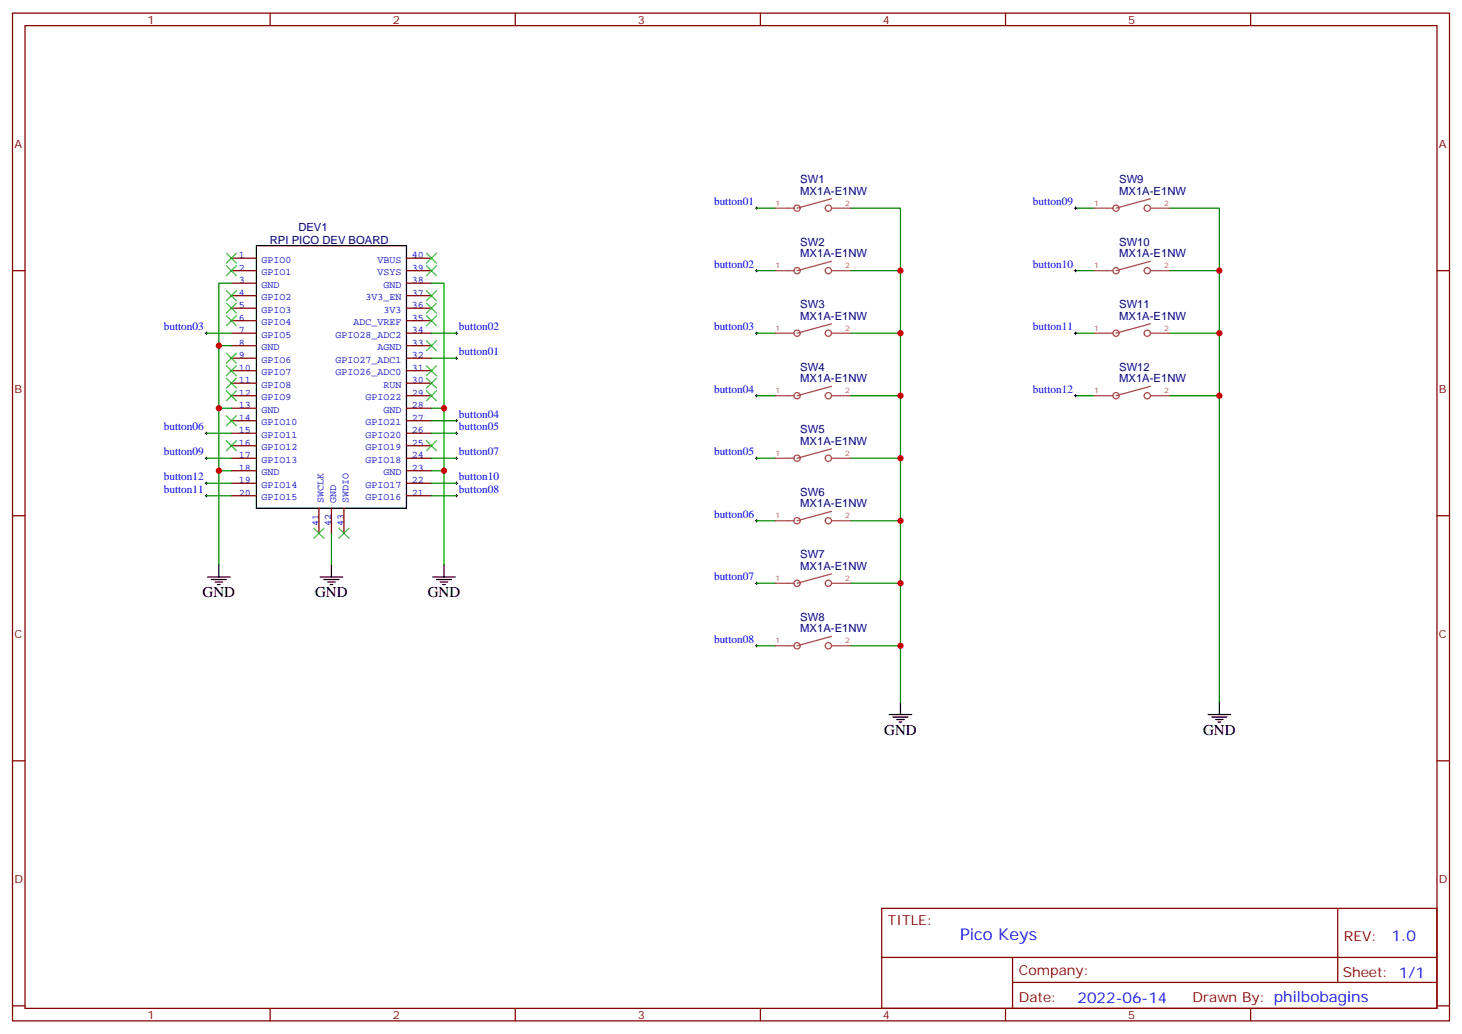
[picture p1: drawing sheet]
<svg xmlns="http://www.w3.org/2000/svg" width="412mm" height="292mm" viewBox="0 0 412 292" stroke-linecap="round" stroke-linejoin="round" font-family="sans-serif">
<g fill="none" stroke="#870000" stroke-width=".35">
<path d="M3.5 3.7h405.4v284.3h-405.4zM7.1 7.2h398.2v277.3h-398.2zM76.2 3.7v3.5M145.3 3.7v3.5M214.5 3.7v3.5M283.6 3.7v3.5M352.8 3.7v3.5M3.5 76.4h3.6M405.3 76.4h3.6M3.5 145.5h3.6M405.3 145.5h3.6M3.5 214.7h3.6"/>
<path d="M405.3 214.7h3.6M248.7 256.3h156.6v28.2h-156.6zM377.3 256.3v20.9M248.7 270.1h156.5M285.6 277.2h119.6M285.6 270.1v14.2M3.5 283.8h3.6M76.2 284.5v3.5M145.3 284.5v3.5M214.5 284.5v3.5M283.6 284.5v3.5M352.8 284.5v3.5"/>
<path d="M405.3 283.8h3.6"/>
</g>
<g fill="none" stroke="#000" stroke-width=".35">
<path d="M72.3 69.3h42.4v74.1h-42.4zM61.7 159.3v3.5M93.5 159.3v3.5M125.2 159.3v3.5M58.6 162.8h6.3M59.6 163.5h4.3M60.7 164.2h2.1M61.4 164.9h.7M90.3 162.8h6.4M91.4 163.5h4.2M92.4 164.2h2.1M93.1 164.9h.7"/>
<path d="M122.1 162.8h6.3M123.1 163.5h4.3M124.2 164.2h2.1M124.9 164.9h.7M254 198.1v3.5M344 198.1v3.5M250.8 201.6h6.4M251.9 202.3h4.2M252.9 203h2.2M253.6 203.7h.8M340.8 201.6h6.3M341.8 202.3h4.3"/>
<path d="M342.9 203h2.1M343.6 203.7h.7"/>
</g>
<g fill="none" stroke="#850000" stroke-width=".35">
<path d="M65.3 72.8h7M65.3 76.4h7M65.3 79.9h7M114.7 72.8h7M114.7 76.4h7M114.7 79.9h7M65.3 97.5h7M65.3 94h7M65.3 90.5h7M65.3 87h7M65.3 83.4h7M114.7 97.5h7"/>
<path d="M114.7 94h7M114.7 90.5h7M114.7 87h7M114.7 83.4h7M65.3 104.6h7M65.3 108.1h7M65.3 111.7h7M65.3 115.2h7M65.3 118.7h7M65.3 101.1h7M114.7 104.6h7M114.7 108.1h7"/>
<path d="M114.7 111.7h7M114.7 115.2h7M114.7 118.7h7M114.7 101.1h7M65.3 122.2h7M65.3 125.8h7M65.3 129.3h7M65.3 132.8h7M65.3 136.3h7M65.3 139.9h7M114.7 122.2h7M114.7 125.8h7"/>
<path d="M114.7 129.3h7M114.7 132.8h7M114.7 136.3h7M114.7 139.9h7M90 143.4v7.1M93.5 143.4v7.1M97 143.4v7.1"/>
</g>
<g fill="none" stroke="#008700" stroke-width=".35">
<path d="M213.4 58.7h5.3M239.9 58.7h14.1v17.7M303.4 58.7h5.3M329.8 58.7h14.2v17.7M65.3 79.9h-3.6v17.6M121.7 79.9h3.5v35.3M213.4 76.4h5.3M239.9 76.4h14.1v17.6M303.4 76.4h5.3M329.8 76.4h14.2v17.6M58.2 94h7.1M65.3 97.5h-3.6v17.7"/>
<path d="M121.7 94h7.1M213.4 94h5.3M239.9 94h14.1v17.7M303.4 94h5.3M329.8 94h14.2v17.7M65.3 115.2h-3.6v17.6M121.7 115.2h3.5v17.6M121.7 101.1h7.1M121.7 118.7h7.1M213.4 111.7h5.3M239.9 111.7h14.1v17.6M303.4 111.7h5.3"/>
<path d="M329.8 111.7h14.2v86.4M58.2 129.3h7.1M58.2 122.2h7.1M58.2 136.3h7.1M58.2 139.9h7.1M65.3 132.8h-3.6v26.5M121.7 132.8h3.5v26.5M121.7 129.3h7.1M121.7 122.2h7.1M121.7 136.3h7.1M121.7 139.9h7.1M213.4 129.3h5.3"/>
<path d="M239.9 129.3h14.1v17.6M93.5 150.5v8.8M213.4 146.9h5.3M239.9 146.9h14.1v17.7M213.4 164.6h5.3M239.9 164.6h14.1v17.6M213.4 182.2h5.3M239.9 182.2h14.1v15.9"/>
</g>
<g fill="none" stroke="#000" stroke-width=".28">
<path d="M213.1 58.7h.7M213.4 58.4v.7M303 58.7h.7M303.4 58.4v.7M213.1 76.4h.7M213.4 76v.7M303 76.4h.7M303.4 76v.7M57.9 94h.7M58.2 93.7v.7M128.4 94h.7M128.8 93.7v.7"/>
<path d="M213.1 94h.7M213.4 93.7v.7M303 94h.7M303.4 93.7v.7M128.4 101.1h.7M128.4 118.7h.7M128.8 100.7v.7M128.8 118.4v.7M213.1 111.7h.7M213.4 111.3v.7M303 111.7h.7M303.4 111.3v.7"/>
<path d="M57.9 129.3h.7M57.9 139.9h.7M57.9 122.2h.7M57.9 136.3h.7M58.2 121.9v.7M58.2 128.9v.7M58.2 136v.7M58.2 139.5v.7M128.4 129.3h.7M128.4 139.9h.7M128.4 122.2h.7M128.4 136.3h.7"/>
<path d="M128.8 121.9v.7M128.8 128.9v.7M128.8 136v.7M128.8 139.5v.7M213.1 129.3h.7M213.4 128.9v.7M213.1 146.9h.7M213.4 146.6v.7M213.1 164.6h.7M213.4 164.2v.7M213.1 182.2h.7M213.4 181.9v.7"/>
</g>
<g fill="none" stroke="#3c3" stroke-width=".35">
<path d="M63.9 71.4l2.8 2.9M63.9 75l2.8 2.8M66.7 71.4l-2.8 2.9M66.7 75l-2.8 2.8M120.3 71.4l2.8 2.9M120.3 75l2.8 2.8M123.1 71.4l-2.8 2.9M123.1 75l-2.8 2.8M63.9 85.5l2.8 2.9M63.9 82l2.8 2.8M63.9 89.1l2.8 2.8M63.9 99.7l2.8 2.8"/>
<path d="M66.7 85.5l-2.8 2.9M66.7 82l-2.8 2.8M66.7 89.1l-2.8 2.8M66.7 99.7l-2.8 2.8M120.3 82l2.8 2.8M120.3 85.5l2.8 2.9M120.3 89.1l2.8 2.8M120.3 96.1l2.8 2.9M123.1 82l-2.8 2.8M123.1 85.5l-2.8 2.9M123.1 89.1l-2.8 2.8M123.1 96.1l-2.8 2.9"/>
<path d="M63.9 106.7l2.8 2.8M63.9 117.3l2.8 2.8M63.9 103.2l2.8 2.8M63.9 110.2l2.8 2.9M66.7 106.7l-2.8 2.8M66.7 117.3l-2.8 2.8M66.7 103.2l-2.8 2.8M66.7 110.2l-2.8 2.9M120.3 103.2l2.8 2.8M120.3 106.7l2.8 2.8M120.3 110.2l2.8 2.9M123.1 103.2l-2.8 2.8"/>
<path d="M123.1 106.7l-2.8 2.8M123.1 110.2l-2.8 2.9M63.9 124.4l2.8 2.8M66.7 124.4l-2.8 2.8M120.3 124.4l2.8 2.8M123.1 124.4l-2.8 2.8M88.5 149l2.9 2.9M91.4 149l-2.9 2.9M95.6 149l2.8 2.9M98.4 149l-2.8 2.9"/>
</g>
<g fill="none" stroke="#a64a4a" stroke-width=".35">
<path d="M218.7 58.7h5.3M234.5 58.7h1.8M234.5 56.1l-9.7 2.6M236.4 58.7h3.5M308.7 58.7h5.2M313.9 58.7a.88 .88 0 0 0 .9 .9 .88 .88 0 0 0 .9-.9M313.9 58.7a.88 .88 0 0 1 .9-.8 .88 .88 0 0 1 .9 .8M324.5 58.7h1.8M324.5 56.1l-9.7 2.6M326.4 58.7h3.4M218.7 76.4h5.3M234.5 76.4h1.8"/>
<path d="M234.5 73.7l-9.7 2.7M236.4 76.4h3.5M308.7 76.4h5.2M313.9 76.4a.88 .88 0 0 0 .9 .9 .88 .88 0 0 0 .9-.9M313.9 76.4a.88 .88 0 0 1 .9-.9 .88 .88 0 0 1 .9 .9M324.5 76.4h1.8M324.5 73.7l-9.7 2.7M326.4 76.4h3.4M218.7 94h5.3M234.5 94h1.8M234.5 91.4l-9.7 2.6M236.4 94h3.5"/>
<path d="M308.7 94h5.2M313.9 94a.88 .88 0 0 0 .9 .9 .88 .88 0 0 0 .9-.9M313.9 94a.88 .88 0 0 1 .9-.9 .88 .88 0 0 1 .9 .9M324.5 94h1.8M324.5 91.4l-9.7 2.6M326.4 94h3.4M218.7 111.7h5.3M234.5 111.7h1.8M234.5 109l-9.7 2.7M236.4 111.7h3.5M308.7 111.7h5.2M313.9 111.7a.88 .88 0 0 0 .9 .8 .88 .88 0 0 0 .9-.8"/>
<path d="M313.9 111.7a.88 .88 0 0 1 .9-.9 .88 .88 0 0 1 .9 .9M324.5 111.7h1.8M324.5 109l-9.7 2.7M326.4 111.7h3.4M218.7 129.3h5.3M234.5 129.3h1.8M234.5 126.6l-9.7 2.7M236.4 129.3h3.5M218.7 146.9h5.3M234.5 146.9h1.8M234.5 144.3l-9.7 2.6M236.4 146.9h3.5"/>
<path d="M218.7 164.6h5.3M234.5 164.6h1.8M234.5 161.9l-9.7 2.7M234.5 179.6l-9.7 2.6M236.4 164.6h3.5M218.7 182.2h5.3M234.5 182.2h1.8M236.4 182.2h3.5"/>
<circle cx="224.8" cy="58.7" r=".88"/>
<circle cx="233.7" cy="58.7" r=".88"/>
<circle cx="323.6" cy="58.7" r=".88"/>
<circle cx="224.8" cy="76.4" r=".88"/>
<circle cx="233.7" cy="76.4" r=".88"/>
<circle cx="323.6" cy="76.4" r=".88"/>
<circle cx="224.8" cy="94" r=".88"/>
<circle cx="233.7" cy="94" r=".88"/>
<circle cx="323.6" cy="94" r=".88"/>
<circle cx="224.8" cy="111.7" r=".88"/>
<circle cx="233.7" cy="111.7" r=".88"/>
<circle cx="323.6" cy="111.7" r=".88"/>
<circle cx="224.8" cy="129.3" r=".88"/>
<circle cx="233.7" cy="129.3" r=".88"/>
<circle cx="224.8" cy="146.9" r=".88"/>
<circle cx="233.7" cy="146.9" r=".88"/>
<circle cx="224.8" cy="164.6" r=".88"/>
<circle cx="233.7" cy="164.6" r=".88"/>
<circle cx="224.8" cy="182.2" r=".88"/>
<circle cx="233.7" cy="182.2" r=".88"/>
</g>
<g fill="#c00">
<circle cx="254" cy="182.2" r=".88"/>
<circle cx="254" cy="164.6" r=".88"/>
<circle cx="254" cy="146.9" r=".88"/>
<circle cx="254" cy="129.3" r=".88"/>
<circle cx="254" cy="111.7" r=".88"/>
<circle cx="254" cy="76.4" r=".88"/>
<circle cx="344" cy="76.4" r=".88"/>
<circle cx="344" cy="94" r=".88"/>
<circle cx="344" cy="111.7" r=".88"/>
<circle cx="61.7" cy="132.8" r=".88"/>
<circle cx="61.7" cy="115.2" r=".88"/>
<circle cx="61.7" cy="97.5" r=".88"/>
<circle cx="125.2" cy="132.8" r=".88"/>
<circle cx="125.2" cy="115.2" r=".88"/>
<circle cx="254" cy="94" r=".88"/>
</g>
<text font-size="4.6" fill="#00f" x="270.8" y="265.3">Pico Keys</text>
<g font-size="4.2">
<text x="57.1" y="168.5">GND</text>
<text x="88.9" y="168.5">GND</text>
<text x="120.6" y="168.5">GND</text>
<text x="249.4" y="207.3">GND</text>
<text x="339.4" y="207.3">GND</text>
</g>
<g font-size="4.2" fill="#00f">
<text x="392.5" y="265.6">1.0</text>
<text x="304" y="282.9">2022-06-14</text>
</g>
<g font-size="3.9" fill="#800">
<text x="250.5" y="260.9">TITLE:</text>
<text x="379.1" y="265.6">REV:</text>
<text x="287.4" y="275.1">Company:</text>
<text x="378.7" y="275.7">Sheet: 1/1</text>
<text x="287.4" y="282.8">Date:</text>
<text x="336.4" y="282.8">Drawn By: philbobagins</text>
</g>
<g font-size="3.2" fill="#800">
<text x="41.6" y="6.7">1</text>
<text x="110.8" y="6.7">2</text>
<text x="179.9" y="6.7">3</text>
<text x="249.1" y="6.7">4</text>
<text x="318.2" y="6.7">5</text>
<text x="4.1" y="41.8">A</text>
<text x="405.9" y="41.8">A</text>
<text x="4.1" y="110.9">B</text>
<text x="405.9" y="110.9">B</text>
<text x="4.1" y="180.1">C</text>
<text x="405.9" y="180.1">C</text>
<text x="4.1" y="249.2">D</text>
<text x="405.9" y="249.2">D</text>
<text x="41.6" y="287.5">1</text>
<text x="110.8" y="287.5">2</text>
<text x="179.9" y="287.5">3</text>
<text x="249.1" y="287.5">4</text>
<text x="318.2" y="287.5">5</text>
</g>
<g font-size="3.2" fill="#000080">
<text x="225.7" y="51.7">SW1</text>
<text x="315.7" y="51.7">SW9</text>
<text x="225.7" y="55">MX1A-E1NW</text>
<text x="315.7" y="55">MX1A-E1NW</text>
<text x="84.2" y="65.1">DEV1</text>
<text x="76.1" y="68.7">RPI PICO DEV BOARD</text>
<text x="225.7" y="69.4">SW2</text>
<text x="315.7" y="69.4">SW10</text>
<text x="225.7" y="72.6">MX1A-E1NW</text>
<text x="315.7" y="72.6">MX1A-E1NW</text>
<text x="225.7" y="87">SW3</text>
<text x="315.7" y="87">SW11</text>
<text x="225.7" y="90.2">MX1A-E1NW</text>
<text x="315.7" y="90.2">MX1A-E1NW</text>
<text x="225.7" y="107.9">MX1A-E1NW</text>
<text x="225.7" y="104.7">SW4</text>
<text x="315.7" y="107.9">MX1A-E1NW</text>
<text x="315.7" y="104.7">SW12</text>
<text x="225.7" y="125.5">MX1A-E1NW</text>
<text x="225.7" y="122.3">SW5</text>
<text x="225.7" y="143.2">MX1A-E1NW</text>
<text x="225.7" y="139.9">SW6</text>
<text x="225.7" y="160.8">MX1A-E1NW</text>
<text x="225.7" y="157.6">SW7</text>
<text x="225.7" y="178.4">MX1A-E1NW</text>
<text x="225.7" y="175.2">SW8</text>
</g>
<g font-size="3.2" fill="#00f">
<text x="201.4" y="57.9">button01</text>
<text x="291.4" y="57.9">button09</text>
<text x="201.4" y="75.5">button02</text>
<text x="291.4" y="75.5">button10</text>
<text x="46.2" y="93.1">button03</text>
<text x="129.5" y="93.1">button02</text>
<text x="201.4" y="93.1">button03</text>
<text x="291.4" y="93.1">button11</text>
<text x="129.5" y="100.2">button01</text>
<text x="201.4" y="110.8">button04</text>
<text x="291.4" y="110.8">button12</text>
<text x="129.5" y="117.8">button04</text>
<text x="46.2" y="121.4">button06</text>
<text x="129.5" y="121.4">button05</text>
<text x="46.2" y="128.4">button09</text>
<text x="129.5" y="128.4">button07</text>
<text x="201.4" y="128.4">button05</text>
<text x="46.2" y="135.5">button12</text>
<text x="129.5" y="135.5">button10</text>
<text x="46.2" y="139">button11</text>
<text x="129.5" y="139">button08</text>
<text x="201.4" y="146">button06</text>
<text x="201.4" y="163.7">button07</text>
<text x="201.4" y="181.3">button08</text>
</g>
<g font-size="2.8" fill="#00c">
<text x="67.4" y="72.8">1</text>
<text x="67.4" y="76.3">2</text>
<text x="73.7" y="74.2">GPIO0</text>
<text x="73.7" y="77.7">GPIO1</text>
<text x="106.5" y="77.7">VSYS</text>
<text x="106.5" y="74.2">VBUS</text>
<text x="116.2" y="76.3">39</text>
<text x="116.2" y="72.8">40</text>
<text x="67.4" y="79.9">3</text>
<text x="67.4" y="83.4">4</text>
<text x="73.7" y="81.2">GND</text>
<text x="108.2" y="81.2">GND</text>
<text x="116.2" y="83.4">37</text>
<text x="116.2" y="79.9">38</text>
<text x="67.4" y="86.9">5</text>
<text x="73.7" y="84.8">GPIO2</text>
<text x="73.7" y="88.3">GPIO3</text>
<text x="103.1" y="84.8">3V3_EN</text>
<text x="108.2" y="88.3">3V3</text>
<text x="116.2" y="86.9">36</text>
<text x="67.4" y="90.5">6</text>
<text x="67.4" y="94">7</text>
<text x="73.7" y="91.8">GPIO4</text>
<text x="73.7" y="95.3">GPIO5</text>
<text x="94.6" y="95.3">GPIO28_ADC2</text>
<text x="99.7" y="91.8">ADC_VREF</text>
<text x="116.2" y="94">34</text>
<text x="116.2" y="90.5">35</text>
<text x="67.4" y="97.5">8</text>
<text x="67.4" y="101">9</text>
<text x="73.7" y="98.9">GND</text>
<text x="106.5" y="98.9">AGND</text>
<text x="116.2" y="101">32</text>
<text x="116.2" y="97.5">33</text>
<text x="67.4" y="104.6">10</text>
<text x="73.7" y="105.9">GPIO7</text>
<text x="73.7" y="102.4">GPIO6</text>
<text x="94.6" y="105.9">GPIO26_ADC0</text>
<text x="94.6" y="102.4">GPIO27_ADC1</text>
<text x="116.2" y="104.6">31</text>
<text x="67.4" y="108.1">11</text>
<text x="67.4" y="111.6">12</text>
<text x="73.7" y="109.4">GPIO8</text>
<text x="73.7" y="113">GPIO9</text>
<text x="103.1" y="113">GPIO22</text>
<text x="108.2" y="109.4">RUN</text>
<text x="116.2" y="111.6">29</text>
<text x="116.2" y="108.1">30</text>
<text x="67.4" y="115.1">13</text>
<text x="67.4" y="118.7">14</text>
<text x="73.7" y="116.5">GND</text>
<text x="108.2" y="116.5">GND</text>
<text x="116.2" y="118.7">27</text>
<text x="116.2" y="115.1">28</text>
<text x="67.4" y="122.2">15</text>
<text x="67.4" y="125.7">16</text>
<text x="73.7" y="120">GPIO10</text>
<text x="73.7" y="123.6">GPIO11</text>
<text x="103.1" y="123.6">GPIO20</text>
<text x="103.1" y="120">GPIO21</text>
<text x="116.2" y="125.7">25</text>
<text x="116.2" y="122.2">26</text>
<text x="67.4" y="129.3">17</text>
<text x="73.7" y="127.1">GPIO12</text>
<text x="73.7" y="130.6">GPIO13</text>
<text x="103.1" y="130.6">GPIO18</text>
<text x="103.1" y="127.1">GPIO19</text>
<text x="116.2" y="129.3">24</text>
<text x="67.4" y="132.8">18</text>
<text x="67.4" y="136.3">19</text>
<text x="73.7" y="134.1">GND</text>
<text x="73.7" y="137.7">GPIO14</text>
<text x="103.1" y="137.7">GPIO17</text>
<text x="108.2" y="134.1">GND</text>
<text x="116.2" y="136.3">22</text>
<text x="116.2" y="132.8">23</text>
<text x="67.4" y="139.8">20</text>
<text x="73.7" y="141.2">GPIO15</text>
<text x="91.3" y="142" transform="rotate(-90 91.3 142)">SWCLK</text>
<text x="94.8" y="142" transform="rotate(-90 94.8 142)">GND</text>
<text x="98.3" y="142" transform="rotate(-90 98.3 142)">SWDIO</text>
<text x="103.1" y="141.2">GPIO16</text>
<text x="116.2" y="139.8">21</text>
<text x="89.9" y="148.3" transform="rotate(-90 89.9 148.3)">41</text>
<text x="93.5" y="148.3" transform="rotate(-90 93.5 148.3)">42</text>
<text x="97" y="148.3" transform="rotate(-90 97 148.3)">43</text>
</g>
<g font-size="2.1" fill="#a54b4b">
<text x="218.7" y="58">1</text>
<text x="238.4" y="58">2</text>
<text x="308.7" y="58">1</text>
<text x="328.4" y="58">2</text>
<text x="218.7" y="75.7">1</text>
<text x="238.4" y="75.7">2</text>
<text x="308.7" y="75.7">1</text>
<text x="328.4" y="75.7">2</text>
<text x="218.7" y="93.3">1</text>
<text x="238.4" y="93.3">2</text>
<text x="308.7" y="93.3">1</text>
<text x="328.4" y="93.3">2</text>
<text x="218.7" y="111">1</text>
<text x="238.4" y="111">2</text>
<text x="308.7" y="111">1</text>
<text x="328.4" y="111">2</text>
<text x="218.7" y="128.6">1</text>
<text x="238.4" y="128.6">2</text>
<text x="218.7" y="146.2">1</text>
<text x="238.4" y="146.2">2</text>
<text x="218.7" y="163.9">1</text>
<text x="238.4" y="163.9">2</text>
<text x="218.7" y="181.5">1</text>
<text x="238.4" y="181.5">2</text>
</g>
</svg>
